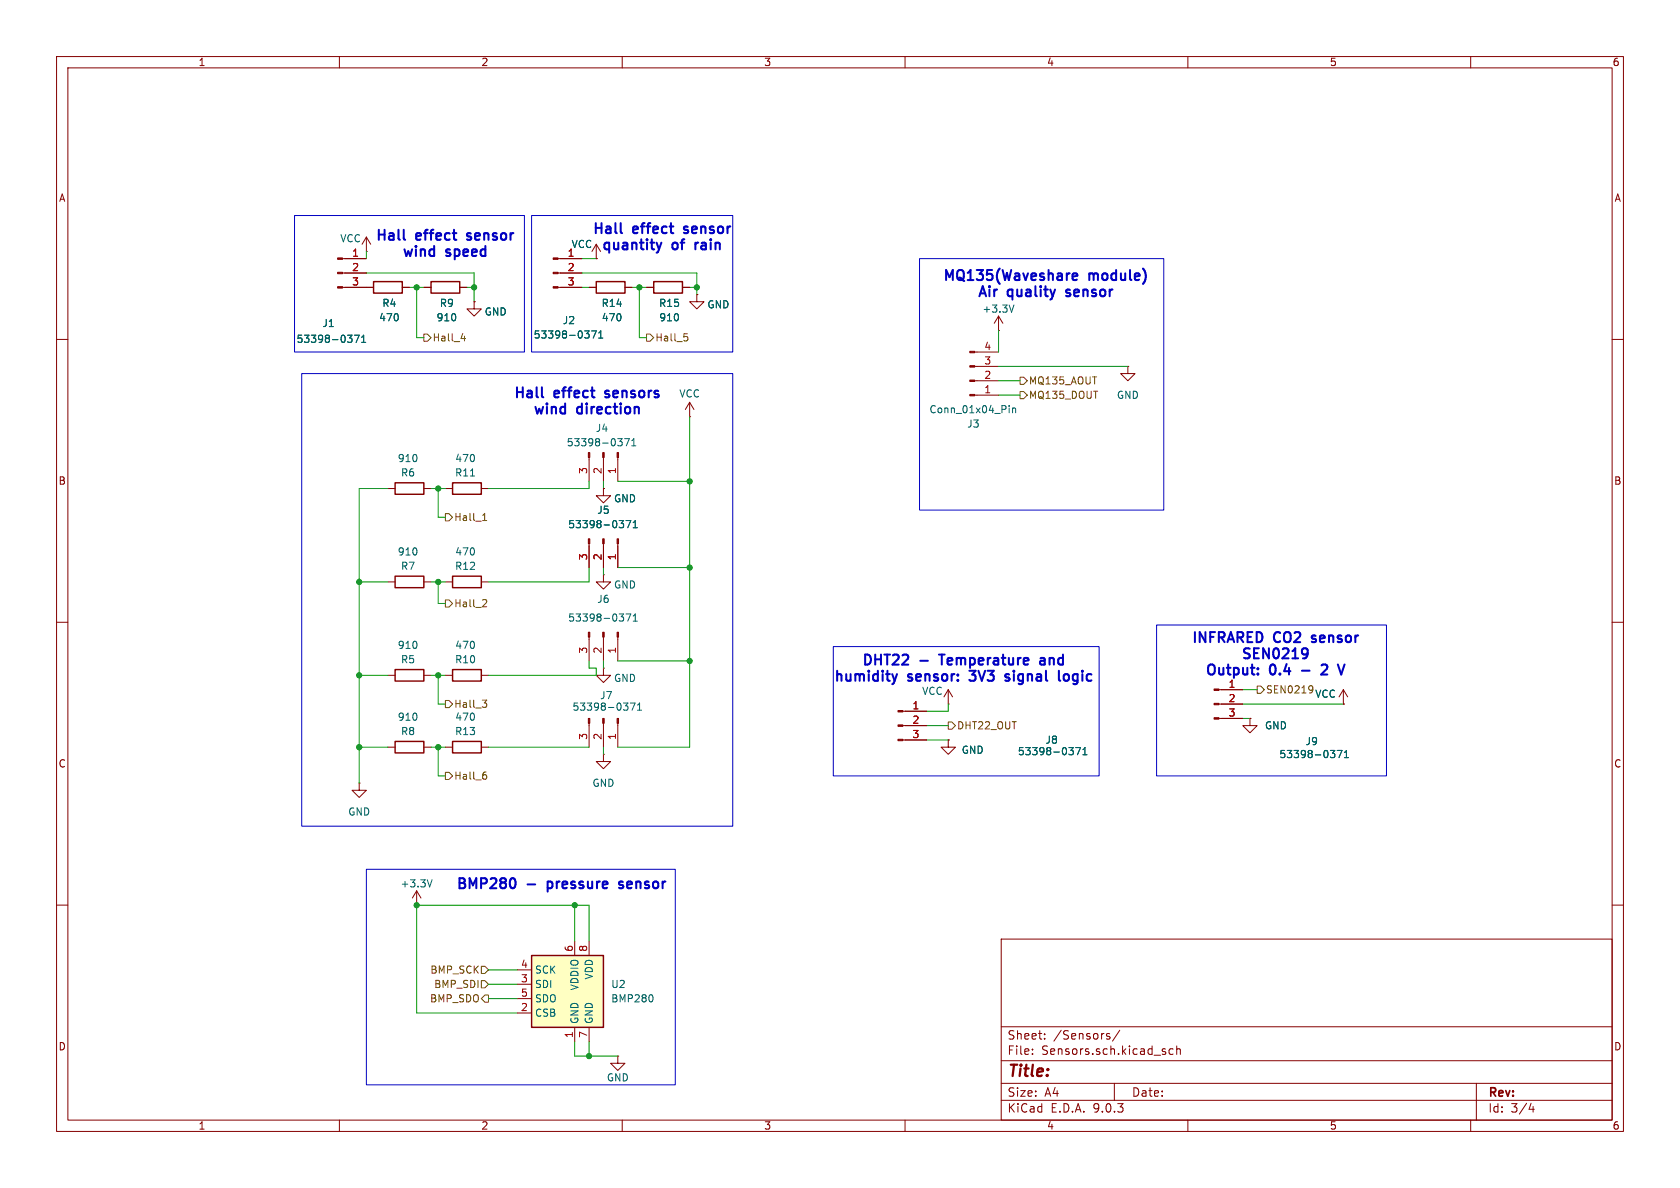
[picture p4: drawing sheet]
<svg xmlns="http://www.w3.org/2000/svg" width="297mm" height="210mm" viewBox="0 0 297 210" stroke-linecap="round" stroke-linejoin="round" font-family="sans-serif">
<g fill="none" stroke="#840000" stroke-width=".18">
<path d="M10 10h277v190h-277zM12 12h273v186h-273zM60 10v2M110 10v2M160 10v2M210 10v2M260 10v2M60.6 50.8h5.4M60.6 45.7h4.2M60.6 48.3h4.2M64.8 44.5h.1M64.8 41.9l-.8 1.3"/>
<path d="M64.8 41.9l.7 1.3M64.8 41.9v2.6M71.1 50.8h1.3M74.9 50.8h1.3M81.3 50.8h1.2M83.8 53.3v1.3h1.3l-1.3 1.3-1.3-1.3h1.3M83.8 53.3h.1M98.7 50.8h4.2M98.7 45.7h4.2M98.7 48.3h4.2M104.1 50.8h1.3M105.4 43.2l-.8 1.3"/>
<path d="M110.5 50.8h1.3M114.3 50.8h1.3M120.6 50.8h1.3M123.2 52.1v1.2h1.3l-1.3 1.3-1.3-1.3h1.3M123.2 52.1h.1M176.5 58.4h.1M176.5 55.9l-.7 1.3M176.5 55.9l.8 1.3M176.5 55.9v2.5M10 60h2M172.3 69.9h4.2M172.3 67.3h4.2"/>
<path d="M172.3 64.8h4.2M172.3 62.2h4.2M285 60h2M78.7 86.4h1.3M85.1 86.4h1.3M104.1 80.9v4.2M104.1 96.1v4.2M106.7 86.4v1.2h1.2l-1.2 1.3-1.3-1.3h1.3M106.7 86.4h.1M106.7 80.9v4.2M106.7 96.1v4.2M109.2 80.9v4.2"/>
<path d="M109.2 96.1v4.2M10 110h2M68.6 102.9h1.2M68.6 119.4h1.2M74.9 102.9h1.3M74.9 119.4h1.3M78.7 102.9h1.3M78.7 119.4h1.3M85.1 102.9h1.3M85.1 119.4h1.3M106.7 118.1v1.3h1.2l-1.2 1.3-1.3-1.3h1.3M106.7 118.1h.1"/>
<path d="M285 110h2M68.6 132.1h1.2M74.9 132.1h1.3M78.7 132.1h1.3M85.1 132.1h1.3M104.1 127.9v4.2M106.7 127.9v4.2M109.2 127.9v4.2M159.6 125.7h4.2M159.6 128.3h4.2M159.6 130.8h4.2M167.6 130.8v1.3h1.3l-1.3 1.3-1.2-1.3h1.2"/>
<path d="M167.6 130.8h.1M167.6 124.5h.1M167.6 121.9l-.7 1.3M167.6 121.9l.8 1.3M167.6 121.9v2.6M215.5 121.9h4.2M215.5 124.5h4.2M215.5 127h4.2M237.5 124.5h.1M237.5 121.9l-.8 1.3M237.5 121.9l.8 1.3M237.5 121.9v2.6"/>
<path d="M73.7 157.5l-.8 1.3M73.7 157.5l.7 1.3M73.7 157.5v2.5M10 160h2M73.7 160h.1M177 166h108v32h-108zM285 160h2M60 198v2M109.2 186.7v1.3h1.3l-1.3 1.2-1.3-1.2h1.3M109.2 186.7h.1M110 198v2M160 198v2"/>
<path d="M177 194.5h108M177 191.5h108M177 187.5h108M177 181.5h108M182.5 186.3v.1M182.5 185.5v.1M184.7 183.6v.1M184.7 182.8v.1M195.8 183.2l.4 .1v.2l-.2 .2h-.3M195.8 182.7l.4 .1M197 191.5v3M198 182.1l-1.3 2"/>
<path d="M206 186v.3M207.4 185.5l-.4-.1-.3 .3v.4l.1 .2h.6M208 185.5l.2-.1 .4 .1 .1 .9M208 184.9v1.5M210 198v2M260 198v2M261 191.5v6.5M270.7 195l-.4 1.1h.9M271 195.6v1"/>
</g>
<g fill="#840000" stroke="#840000" stroke-width=".18">
<path d="M109.1 80h.2v.9h-.2z"/>
<path d="M106.6 80h.2v.9h-.2z"/>
<path d="M104 80h.3v.9h-.3z"/>
<path d="M171.4 69.7h.9v.3h-.9z"/>
<path d="M171.4 67.2h.9v.2h-.9z"/>
<path d="M171.4 64.6h.9v.3h-.9z"/>
<path d="M171.4 62.1h.9v.3h-.9z"/>
<path d="M97.8 45.6h.9v.2h-.9z"/>
<path d="M97.8 48.1h.9v.3h-.9z"/>
<path d="M97.8 50.7h.9v.2h-.9z"/>
<path d="M109.1 127h.2v.9h-.2z"/>
<path d="M106.6 127h.2v.9h-.2z"/>
<path d="M104 127h.3v.9h-.3z"/>
<path d="M158.7 125.6h.9v.3h-.9z"/>
<path d="M158.7 128.1h.9v.3h-.9z"/>
<path d="M158.7 130.7h.9v.2h-.9z"/>
<path d="M109.1 95.3h.2v.8h-.2z"/>
<path d="M106.6 95.3h.2v.8h-.2z"/>
<path d="M104 95.3h.3v.8h-.3z"/>
<path d="M214.6 121.8h.9v.2h-.9z"/>
<path d="M214.6 124.3h.9v.3h-.9z"/>
<path d="M214.6 126.9h.9v.2h-.9z"/>
<path d="M59.7 45.6h.9v.2h-.9z"/>
<path d="M59.7 48.1h.9v.3h-.9z"/>
<path d="M59.7 50.7h.9v.2h-.9z"/>
</g>
<g fill="none" stroke="#006464" stroke-width=".18">
<path d="M61.4 59.3h.8l-.4 .4M62 59.7l.2 .3v.3l-.2 .2M62.7 59.3h.8l-.5 1.2M63.9 59.6l.4-.3v1.2M103.4 58.5h.8l-.5 .5M103.9 59l.3 .2v.3l-.3 .3M104.6 58.5h.8l-.5 1.3M105.8 59.8h.8M105.8 58.9l.4-.4v1.3M179.3 53.9l-.5 1.3M63.9 60.5h.8M109.2 77.5h.8l-.4 .5"/>
<path d="M109.8 78l.2 .3v.3l-.2 .2M110.4 77.5h.9l-.6 1.3M111.7 78.8h.7M111.7 77.9l.4-.4v1.3M178.4 71.7v.1M178.4 72.1v.9M179 72.1v.9M179 72.2l.2-.1 .3 .1 .1 .8M83.2 84.1h.7M109.5 92h.7l-.4 .5M110 92.5l.2 .2v.3l-.2 .3M110.7 92h.8l-.5 1.3"/>
<path d="M111.9 93.3h.8M111.9 92.4l.4-.4v1.3M110.2 124.3h.8l-.4 .5M110.8 124.8l.2 .2v.3l-.2 .2M111.4 124.3h.9l-.6 1.2M112.7 125.5h.7M112.7 124.6l.4-.3v1.2M189 132.2h.8l-.5 .4M189.5 132.6l.3 .3v.3l-.3 .2M190.2 132.2h.8l-.5 1.2M191.4 133.4h.8M191.4 132.5l.4-.3v1.2"/>
<path d="M235.2 132.7h.8l-.4 .4M235.7 133.1l.3 .3v.3l-.3 .2M236.4 132.7h.8l-.5 1.2M237.7 133.9h.7M237.7 133l.3-.3v1.2M76.4 155.5l-.4 1.3"/>
</g>
<path d="M66 49.8h5.1v2h-5.1zM76.2 49.8h5.1v2h-5.1zM105.4 49.8h5.1v2h-5.1zM115.6 49.8h5v2h-5zM80 85.3h5.1v2.1h-5.1zM69.8 101.9h5.1v2h-5.1zM69.8 118.4h5.1v2h-5.1zM80 101.9h5.1v2h-5.1zM80 118.4h5.1v2h-5.1zM69.8 131.1h5.1v2h-5.1zM80 131.1h5.1v2h-5.1z" fill="none" stroke="#840000" stroke-width=".25"/>
<path d="M94 168.9h12.7v12.7h-12.7z" fill="#ffffc2"/>
<path d="M69.8 85.3h5.1v2.1h-5.1zM94 168.9h12.7v12.7h-12.7z" fill="none" stroke="#840000" stroke-width=".25"/>
<g fill="none" stroke="#840000" stroke-width=".18">
<path d="M61 50.8h5M61 45.7h3.8M61 48.3h3.8M71.1 50.8h1.3M74.9 50.8h1.3M81.3 50.8h1.2M83.8 53.3h.1M99.1 50.8h3.8M99.1 45.7h3.8M99.1 48.3h3.8M104.1 50.8h1.3M110.5 50.8h1.3"/>
<path d="M114.3 50.8h1.3M120.6 50.8h1.3M123.2 52.1h.1M121.9 73.7h.1M121.9 71.1l-.7 1.3M121.9 71.1l.8 1.3M121.9 71.1v2.6M199.4 64.8v1.2h1.3l-1.3 1.3-1.3-1.3h1.3M199.4 64.8h.1M68.6 86.4h1.2M74.9 86.4h1.3M104.1 96.5v3.8"/>
<path d="M106.7 86.4h.1M106.7 96.5v3.8M109.2 96.5v3.8M104.1 112.6v4.2M106.7 101.6v1.3h1.2l-1.2 1.2-1.3-1.2h1.3M106.7 101.6h.1M106.7 112.6v4.2M109.2 112.6v4.2M63.5 138.4v1.3h1.3l-1.3 1.3-1.3-1.3h1.3M63.5 138.4h.1M106.7 133.4v1.2h1.2l-1.2 1.3-1.3-1.3h1.3M106.7 133.4h.1"/>
<path d="M160 125.7h3.8M160 128.3h3.8M160 130.8h3.8M167.6 130.8h.1M215.9 121.9h3.8M215.9 124.5h3.8M215.9 127h3.8M221 127v1.3h1.2l-1.2 1.2-1.3-1.2h1.3M221 127h.1M237.5 124.5h.1M91.4 171.5h2.6M91.4 174h2.6"/>
<path d="M91.4 176.5h2.6M91.4 179.1h2.6M101.6 166.4v2.5M104.1 166.4v2.5M101.6 181.6v2.6M104.1 181.6v2.6"/>
</g>
<g fill="none" stroke="#006464" stroke-width=".18">
<path d="M61.4 59.3h.8l-.4 .4M62 59.7l.2 .3v.3l-.2 .2M62.7 59.3h.8l-.5 1.2M63.9 59.6l.4-.3v1.2M103.4 58.5h.8l-.5 .5M103.9 59l.3 .2v.3l-.3 .3M104.6 58.5h.8l-.5 1.3M105.8 59.8h.8M105.8 58.9l.4-.4v1.3M63.9 60.5h.8M109.5 92h.7l-.4 .5M110 92.5l.2 .2v.3l-.2 .3"/>
<path d="M110.7 92h.8l-.5 1.3M111.9 92.4l.4-.4v1.3M111.9 93.3h.8M109.5 108.5h.7l-.4 .5M110 109l.2 .3v.3l-.2 .2M110.7 108.5h.8l-.5 1.3M111.9 109.8h.8M111.9 108.9l.4-.4v1.3M189 132.2h.8l-.5 .4M189.5 132.6l.3 .3v.3l-.3 .2M190.2 132.2h.8l-.5 1.2M191.4 133.4h.8"/>
<path d="M191.4 132.5l.4-.3v1.2M235.2 132.7h.8l-.4 .4M235.7 133.1l.3 .3v.3l-.3 .2M236.4 132.7h.8l-.5 1.2M237.7 133.9h.7M237.7 133l.3-.3v1.2M115.3 175.9l.1 .4-.1 .7"/>
</g>
<g fill="#840000" stroke="#840000" stroke-width=".18">
<path d="M109.1 111.8h.2v.8h-.2z"/>
<path d="M106.6 111.8h.2v.8h-.2z"/>
<path d="M104 111.8h.3v.8h-.3z"/>
</g>
<g fill="none" stroke="#725600" stroke-width=".18">
<path d="M74.9 59.1h.7l.6 .6-.6 .6h-.7zM81.5 59.8h.8M82.1 59.4v.9M114.3 59.1h.6l.7 .6-.7 .6h-.6zM120.9 59h.6M121.1 59.5h.3l.2 .2-.1 .5-.4 .1M180.3 69.2h.7l.6 .7-.6 .6h-.7zM180.3 66.7h.7l.6 .6-.6 .6h-.7zM78.7 90.8h.7l.6 .6-.6 .7h-.7zM85.3 92h.7M85.4 91.1l.3-.4v1.3M78.7 106h.7l.6 .7-.6 .6h-.7z"/>
<path d="M85.5 106l.4 .1 .1 .3-.7 .9h.7M78.7 123.8h.7l.6 .7-.6 .6h-.7zM78.7 136.5h.7l.6 .7-.6 .6h-.7zM85.3 123.8h.7l-.4 .5 .4 .1v.4l-.2 .2h-.4M85.6 137h.2l.2 .2v.4l-.4 .1M85.7 136.5h.2M167.6 127.6h.7l.6 .7-.6 .6h-.7zM222.2 121.3h.7l.6 .6-.6 .7h-.7zM231.6 121.2l.4 .2 .1 .6M231.6 122h.3M231.9 122.4l-.2 .1M85.1 173.4h.6l.7 .6-.7 .6h-.6z"/>
<path d="M85.1 170.8h.6l.7 .7-.7 .6h-.6zM85.7 175.9h.7v1.3h-.7l-.6-.7z"/>
</g>
<g fill="none" stroke="#009600" stroke-width=".18">
<path d="M64.8 48.3h19v5M64.8 44.5v1.2M72.4 50.8h2.5M73.7 50.8v8.9h1.2M82.5 50.8h1.3M102.9 50.8h1.2M102.9 45.7h2.5M102.9 48.3h20.3v3.8M111.8 50.8h2.5M113 50.8v8.9h1.3M121.9 50.8h1.3M176.5 58.4v3.8"/>
<path d="M121.9 73.7v58.4h-12.7M176.5 64.8h22.9M176.5 69.9h3.8M176.5 67.3h3.8M68.6 86.4h-5.1v52M76.2 86.4h2.5M77.5 86.4v5h1.2M104.1 85.1v1.3h-17.7M106.7 85.1v1.3M109.2 85.1h12.7M63.5 102.9h5.1M63.5 119.4h5.1"/>
<path d="M76.2 102.9h2.5M76.2 119.4h2.5M77.5 102.9v3.8h1.2M77.5 119.4v5.1h1.2M104.1 100.3v2.6h-17.7M104.1 116.8v1.3h1.3v1.3h-19M106.7 100.3v1.3M106.7 116.8v1.3M109.2 100.3h12.7M109.2 116.8h12.7M63.5 132.1h5.1M76.2 132.1h2.5"/>
<path d="M77.5 132.1v5.1h1.2M86.4 132.1h17.7M106.7 132.1v1.3M163.8 130.8h3.8M163.8 128.3h3.8M167.6 124.5v1.2h-3.8M219.7 124.5h17.8M219.7 127h1.3M219.7 121.9h2.5M86.4 176.5h5M86.4 174h5M86.4 171.5h5"/>
<path d="M101.6 160v6.4M104.1 166.4v-6.4h-30.4v19.1h17.7M101.6 184.2v2.5h7.6M104.1 184.2v2.5"/>
</g>
<g fill="none" stroke="#0000c2" stroke-width=".36">
<path d="M71.4 42.1l.2 .3M109.7 41l.3 .2M116.9 42.9l-.4 1.2M189.6 48.9l.9-.2-.1-.3-.5-.1-.3 .3 .1 .8h.7M95.8 70l.3 .2M158.6 119.2l-.4 1.1M162.7 116.8h1.3M166 115.7h1M177.7 119.4l.1 .3 .6 .1M183.9 116.4h.7M184.5 116.8h-.4a.35 .35 0 0 0-.3 .3 .35 .35 0 0 0 .3 .4h.4M187.2 118.6v1.5l.3 .2"/>
<path d="M188.6 119.2a.48 .48 0 0 0-.6 .3v.5a.48 .48 0 0 0 .6 .3M222.4 119.1v.1M222.4 118.1v.2M230.2 118.6h1.3M231 114.7l.1 .1a1.18 1.18 0 0 1-.4 1.6h-.4M231.2 115.4l-.4 .3h-.3M234.3 117.5h-.4l-.3 .1M234.6 118.2l-1 1h1.1M237.7 117.5l-.6 1.7M171.4 120.2l.1 .1M177.7 120.3h.7M90.7 155.2a1.11 1.11 0 0 1 0 1.8"/>
<path d="M109.4 156.9h.7M110.1 155.9l-.4-.1-.3 .3 .1 .2 .6 .2"/>
</g>
<path d="M52.1 38.1h40.6v24.1h-40.6zM94 38.1h35.5v24.1h-35.5zM162.6 45.7h43.1v44.5h-43.1zM53.3 66h76.2v80.1h-76.2zM147.3 114.3h47v22.9h-47zM204.5 110.5h40.6v26.7h-40.6zM64.8 153.7h54.6v38.1h-54.6z" fill="none" stroke="#0000c2" stroke-width=".18"/>
<g fill="#009600" stroke="#009600" stroke-width=".18">
<circle cx="77.5" cy="119.4" r=".46"/>
<circle cx="63.5" cy="102.9" r=".46"/>
<circle cx="77.5" cy="102.9" r=".46"/>
<circle cx="121.9" cy="116.8" r=".46"/>
<circle cx="101.6" cy="160" r=".46"/>
<circle cx="73.7" cy="160" r=".46"/>
<circle cx="63.5" cy="119.4" r=".46"/>
<circle cx="63.5" cy="132.1" r=".46"/>
<circle cx="104.1" cy="186.7" r=".46"/>
<circle cx="77.5" cy="132.1" r=".46"/>
<circle cx="121.9" cy="100.3" r=".46"/>
<circle cx="123.2" cy="50.8" r=".46"/>
<circle cx="77.5" cy="86.4" r=".46"/>
<circle cx="113" cy="50.8" r=".46"/>
<circle cx="121.9" cy="85.1" r=".46"/>
<circle cx="83.8" cy="50.8" r=".46"/>
<circle cx="73.7" cy="50.8" r=".46"/>
</g>
<text font-size="2.8" fill="#840000" x="178" y="190.9">Title:</text>
<g font-size="2.5" fill="#0000c2">
<text x="104.5" y="41.8">Hall</text>
<text x="111.9" y="41.8">effect</text>
<text x="121.6" y="41.8">sensor</text>
<text x="66.2" y="43">Hall</text>
<text x="70.9" y="45.9">wind</text>
<text x="73.6" y="43">effect</text>
<text x="78.9" y="45.9">speed</text>
<text x="83.3" y="43">sensor</text>
<text x="118.9" y="44.7">of</text>
<text x="123.6" y="44.7">rain</text>
<text x="166.5" y="50.1">MQ135(Waveshare</text>
<text x="172.6" y="53">Air</text>
<text x="178.2" y="53">quality</text>
<text x="189.2" y="53">sensor</text>
<text x="192.5" y="50.1">module)</text>
<text x="90.6" y="70.9">Hall</text>
<text x="98" y="70.9">effect</text>
<text x="107.7" y="70.9">sensors</text>
<text x="94" y="73.7">wind</text>
<text x="102" y="73.7">direction</text>
<text x="152.2" y="118.1">DHT22</text>
<text x="166.9" y="118.1">Temperature</text>
<text x="185.3" y="118.1">and</text>
<text x="210.5" y="114.1">INFRARED</text>
<text x="212.9" y="119.9">Output:</text>
<text x="219.2" y="117">SEN0219</text>
<text x="224.5" y="119.9">0.4</text>
<text x="225.2" y="114.1">CO2</text>
<text x="232.6" y="114.1">sensor</text>
<text x="235.1" y="119.9">2</text>
<text x="147.2" y="121">humidity</text>
<text x="160.5" y="121">sensor:</text>
<text x="172.2" y="121">3V3</text>
<text x="179.2" y="121">signal</text>
<text x="189.3" y="121">logic</text>
<text x="80.5" y="157.6">BMP280</text>
<text x="93.2" y="157.6">-</text>
<text x="97.5" y="157.6">pressure</text>
<text x="110.9" y="157.6">sensor</text>
</g>
<text font-size="2.5" fill="#840000" x="106.2" y="44.7">quantity</text>
<g font-size="2.1" fill="#840000">
<text x="178" y="184">Sheet:</text>
<text x="186.2" y="184">/Sensors/</text>
<text x="178" y="186.7">File:</text>
<text x="184.1" y="186.7">Sensors.sch.kicad_sch</text>
<text x="178" y="196.9">KiCad</text>
<text x="178" y="194.1">Size:</text>
<text x="184.7" y="194.1">A4</text>
<text x="185.7" y="196.9">E.D.A.</text>
<text x="193.3" y="196.9">9.0.3</text>
<text x="200" y="194.1">Date:</text>
<text x="263" y="194.3">Rev:</text>
<text x="263" y="196.9">Id:</text>
<text x="267.1" y="196.9">3/4</text>
</g>
<g font-size="1.8" fill="#840000">
<text x="35" y="11.9">1</text>
<text x="85" y="11.9">2</text>
<text x="135" y="11.9">3</text>
<text x="185" y="11.9">4</text>
<text x="235" y="11.9">5</text>
<text x="285" y="11.9">6</text>
<text x="10.3" y="35.9">A</text>
<text x="285.3" y="35.9">A</text>
<text x="10.3" y="85.9">B</text>
<text x="285.3" y="85.9">B</text>
<text x="10.3" y="135.9">C</text>
<text x="285.3" y="135.9">C</text>
<text x="10.3" y="185.9">D</text>
<text x="285.3" y="185.9">D</text>
<text x="35" y="199.9">1</text>
<text x="85" y="199.9">2</text>
<text x="135" y="199.9">3</text>
<text x="185" y="199.9">4</text>
<text x="235" y="199.9">5</text>
<text x="285" y="199.9">6</text>
</g>
<g font-size="1.8" fill="#006464">
<text x="60.1" y="43">VCC</text>
<text x="101" y="44">VCC</text>
<text x="56.9" y="58">J1</text>
<text x="66.9" y="57">470</text>
<text x="67.5" y="54.5">R4</text>
<text x="77.1" y="57">910</text>
<text x="77.7" y="54.5">R9</text>
<text x="85.6" y="56">GND</text>
<text x="99.4" y="57.5">J2</text>
<text x="106.3" y="54.5">R14</text>
<text x="106.3" y="57">470</text>
<text x="116.4" y="54.5">R15</text>
<text x="116.4" y="57">910</text>
<text x="125" y="54.7">GND</text>
<text x="173.6" y="55.5">+3.3V</text>
<text x="52.3" y="60.8">53398-0371</text>
<text x="94.3" y="60">53398-0371</text>
<text x="120" y="70.5">VCC</text>
<text x="197.4" y="70.7">GND</text>
<text x="105.2" y="76.6">J4</text>
<text x="164.2" y="73.3">Conn_01x04_Pin</text>
<text x="170.9" y="75.8">J3</text>
<text x="70.2" y="81.9">910</text>
<text x="80.4" y="81.9">470</text>
<text x="100.1" y="79.1">53398-0371</text>
<text x="70.8" y="84.4">R6</text>
<text x="80.3" y="84.4">R11</text>
<text x="108.5" y="89">GND</text>
<text x="100.3" y="93.6">53398-0371</text>
<text x="105.5" y="91">J5</text>
<text x="70.2" y="98.4">910</text>
<text x="70.8" y="100.9">R7</text>
<text x="80.3" y="100.9">R12</text>
<text x="80.4" y="98.4">470</text>
<text x="105.5" y="106.8">J6</text>
<text x="108.5" y="104.2">GND</text>
<text x="100.3" y="110.1">53398-0371</text>
<text x="70.2" y="114.9">910</text>
<text x="70.8" y="117.4">R5</text>
<text x="80.3" y="117.4">R10</text>
<text x="80.4" y="114.9">470</text>
<text x="101.1" y="125.8">53398-0371</text>
<text x="106" y="123.8">J7</text>
<text x="108.5" y="120.8">GND</text>
<text x="162.9" y="123">VCC</text>
<text x="232.4" y="123.5">VCC</text>
<text x="70.2" y="127.6">910</text>
<text x="70.8" y="130.1">R8</text>
<text x="80.3" y="130.1">R13</text>
<text x="80.4" y="127.6">470</text>
<text x="184.7" y="131.7">J8</text>
<text x="223.5" y="129.1">GND</text>
<text x="230.7" y="131.9">J9</text>
<text x="169.9" y="133.5">GND</text>
<text x="179.9" y="133.7">53398-0371</text>
<text x="226.1" y="134.2">53398-0371</text>
<text x="104.6" y="139.3">GND</text>
<text x="61.5" y="144.4">GND</text>
<text x="70.7" y="157.1">+3.3V</text>
<text x="94.5" y="172.3">SCK</text>
<text x="105" y="173.2" transform="rotate(-90 105 173.2)">VDD</text>
<text x="94.5" y="174.9">SDI</text>
<text x="94.5" y="177.4">SDO</text>
<text x="94.5" y="179.9">CSB</text>
<text x="102.5" y="175.2" transform="rotate(-90 102.5 175.2)">VDDIO</text>
<text x="108" y="177.4">BMP280</text>
<text x="108" y="174.9">U2</text>
<text x="102.5" y="181.1" transform="rotate(-90 102.5 181.1)">GND</text>
<text x="105" y="181.1" transform="rotate(-90 105 181.1)">GND</text>
<text x="107.2" y="191.4">GND</text>
</g>
<g font-size="1.8" fill="#a90000">
<text x="62.2" y="45.5">1</text>
<text x="100.3" y="45.5">1</text>
<text x="62.2" y="48">2</text>
<text x="62.2" y="50.5">3</text>
<text x="100.3" y="48">2</text>
<text x="100.3" y="50.5">3</text>
<text x="173.9" y="64.5">3</text>
<text x="173.9" y="62">4</text>
<text x="173.9" y="69.6">1</text>
<text x="173.9" y="67.1">2</text>
<text x="103.9" y="83.9" transform="rotate(-90 103.9 83.9)">3</text>
<text x="106.4" y="83.9" transform="rotate(-90 106.4 83.9)">2</text>
<text x="109" y="83.9" transform="rotate(-90 109 83.9)">1</text>
<text x="103.9" y="99.1" transform="rotate(-90 103.9 99.1)">3</text>
<text x="106.4" y="99.1" transform="rotate(-90 106.4 99.1)">2</text>
<text x="109" y="99.1" transform="rotate(-90 109 99.1)">1</text>
<text x="103.9" y="115.6" transform="rotate(-90 103.9 115.6)">3</text>
<text x="106.4" y="115.6" transform="rotate(-90 106.4 115.6)">2</text>
<text x="109" y="115.6" transform="rotate(-90 109 115.6)">1</text>
<text x="161.2" y="125.5">1</text>
<text x="217.1" y="121.7">1</text>
<text x="217.1" y="124.2">2</text>
<text x="103.9" y="130.9" transform="rotate(-90 103.9 130.9)">3</text>
<text x="106.4" y="130.9" transform="rotate(-90 106.4 130.9)">2</text>
<text x="109" y="130.9" transform="rotate(-90 109 130.9)">1</text>
<text x="161.2" y="128">2</text>
<text x="161.2" y="130.6">3</text>
<text x="217.1" y="126.7">3</text>
<text x="92" y="171.2">4</text>
<text x="92" y="173.7">3</text>
<text x="101.3" y="168.3" transform="rotate(-90 101.3 168.3)">6</text>
<text x="103.9" y="168.3" transform="rotate(-90 103.9 168.3)">8</text>
<text x="92" y="176.3">5</text>
<text x="92" y="178.8">2</text>
<text x="101.3" y="183.6" transform="rotate(-90 101.3 183.6)">1</text>
<text x="103.9" y="183.6" transform="rotate(-90 103.9 183.6)">7</text>
</g>
<g font-size="1.8" fill="#725600">
<text x="76.4" y="60.6">Hall_4</text>
<text x="115.8" y="60.6">Hall_5</text>
<text x="181.8" y="70.7">MQ135_DOUT</text>
<text x="181.8" y="68.2">MQ135_AOUT</text>
<text x="80.2" y="92.3">Hall_1</text>
<text x="80.2" y="107.5">Hall_2</text>
<text x="80.2" y="125.3">Hall_3</text>
<text x="223.7" y="122.8">SEN0219</text>
<text x="169.1" y="129.1">DHT22_OUT</text>
<text x="80.2" y="138">Hall_6</text>
<text x="76" y="172.3">BMP_SCK</text>
<text x="75.9" y="177.4">BMP_SDO</text>
<text x="76.7" y="174.9">BMP_SDI</text>
</g>
</svg>
